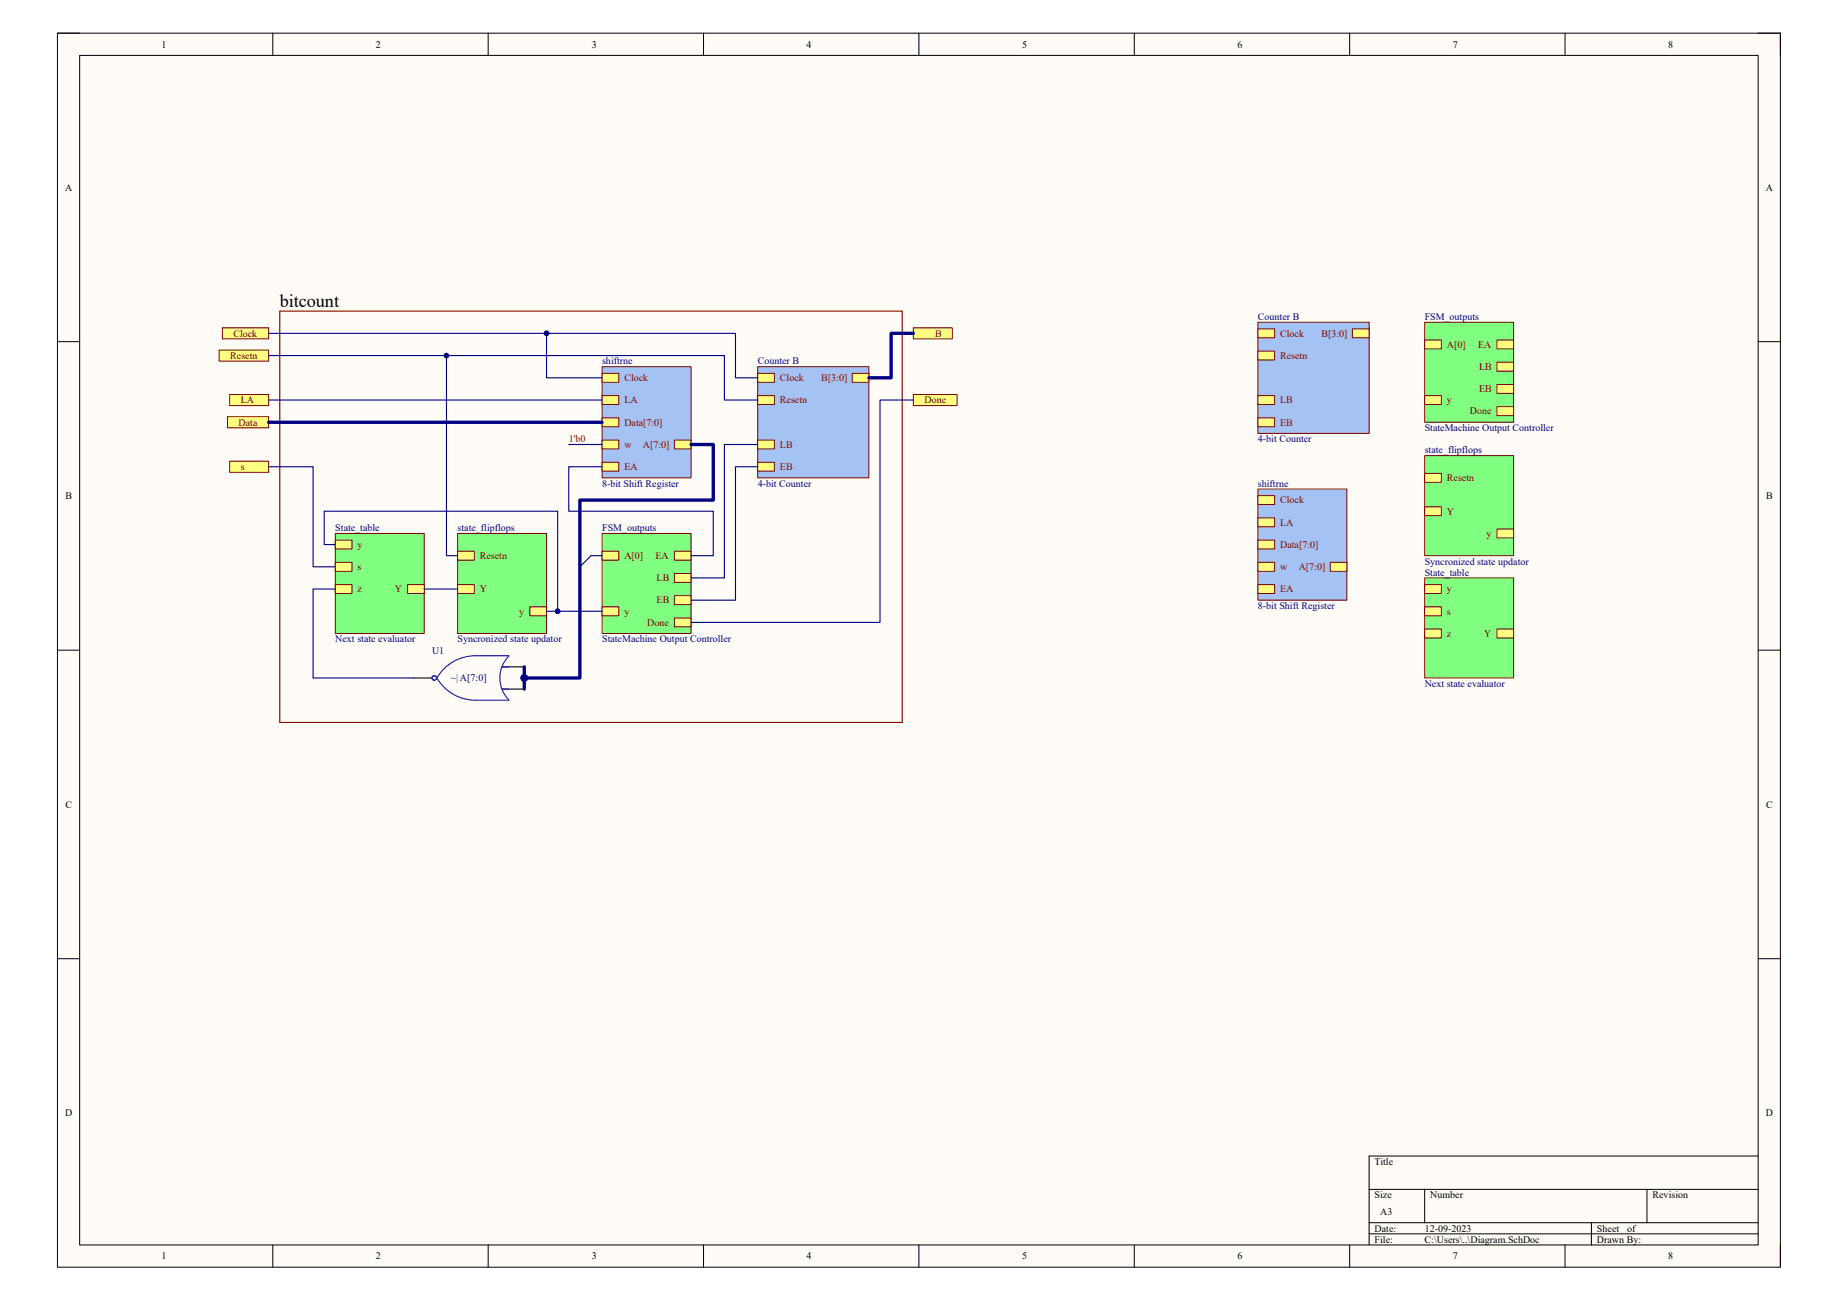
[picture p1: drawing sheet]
<svg xmlns="http://www.w3.org/2000/svg" width="420mm" height="297mm" viewBox="0 0 420 297" stroke-linecap="round" stroke-linejoin="round" font-family="sans-serif">
<path d="M13.1 7.6h393.7v281.9h-393.7z" fill-rule="evenodd" fill="#fffcf8"/>
<path d="M13.1 7.6h393.7v281.9h-393.7z" fill="none" stroke="#000" stroke-width=".23"/>
<path d="M18.2 12.7h383.5v271.7h-383.5z" fill-rule="evenodd" fill="#fffcf8"/>
<g fill="none" stroke="#000" stroke-width=".23">
<path d="M13.1 7.6h5.1M18.2 12.7h383.5v271.7h-383.5zM62.3 7.6v5.1M111.5 7.6v5.1M160.8 7.6v5.1M210 7.6v5.1M259.2 7.6v5.1M308.4 7.6v5.1M357.6 7.6v5.1M401.7 7.6h5.1v5.1M13.1 78.1h5.1M401.7 78.1h5.1"/>
<path d="M13.1 148.5h5.1M401.7 148.5h5.1M13.1 219h5.1M401.7 219h5.1M312.8 271.7h88.9M312.8 279.4h88.9M325.5 271.7v7.7M363.6 279.4v5M376.3 271.7v7.7M401.7 264.1h-88.9v20.3M62.3 284.4v5.1M111.5 284.4v5.1"/>
<path d="M160.8 284.4v5.1M210 284.4v5.1M259.2 284.4v5.1M308.4 284.4v5.1M312.8 281.9h88.9M357.6 284.4v5.1M406.8 284.4v5.1"/>
</g>
<path d="M63.9 71.1h142.3v94h-142.3z" fill="none" stroke="#800000" stroke-width=".25"/>
<path d="M50.8 74.9h10.6v2.5h-10.6z" fill-rule="evenodd" fill="#ffff80"/>
<path d="M50.8 74.9h10.6v2.5h-10.6z" fill="none" stroke="#800000" stroke-width=".23"/>
<path d="M50.1 80h11.3v2.5h-11.3z" fill-rule="evenodd" fill="#ffff80"/>
<path d="M50.1 80h11.3v2.5h-11.3z" fill="none" stroke="#800000" stroke-width=".23"/>
<path d="M173.1 83.8h25.4v25.4h-25.4z" fill-rule="evenodd" fill="#a4c2f4"/>
<path d="M173.1 83.8h25.4v25.4h-25.4z" fill="none" stroke="#800000" stroke-width=".23"/>
<path d="M173.1 90.4h3.9v2h-3.9z" fill-rule="evenodd" fill="#ffff80"/>
<path d="M173.1 90.4h3.9v2h-3.9z" fill="none" stroke="#800000" stroke-width=".23"/>
<path d="M173.1 85.3h3.9v2h-3.9z" fill-rule="evenodd" fill="#ffff80"/>
<path d="M173.1 85.3h3.9v2h-3.9z" fill="none" stroke="#800000" stroke-width=".23"/>
<path d="M194.7 85.3h3.8v2h-3.8z" fill-rule="evenodd" fill="#ffff80"/>
<path d="M194.7 85.3h3.8v2h-3.8z" fill="none" stroke="#800000" stroke-width=".23"/>
<path d="M173.1 100.5h3.9v2.1h-3.9z" fill-rule="evenodd" fill="#ffff80"/>
<path d="M173.1 100.5h3.9v2.1h-3.9z" fill="none" stroke="#800000" stroke-width=".23"/>
<path d="M173.1 105.6h3.9v2.1h-3.9z" fill-rule="evenodd" fill="#ffff80"/>
<path d="M173.1 105.6h3.9v2.1h-3.9z" fill="none" stroke="#800000" stroke-width=".23"/>
<path d="M137.6 83.8h20.3v25.4h-20.3z" fill-rule="evenodd" fill="#a4c2f4"/>
<path d="M137.6 83.8h20.3v25.4h-20.3z" fill="none" stroke="#800000" stroke-width=".23"/>
<path d="M137.6 95.5h3.8v2h-3.8z" fill-rule="evenodd" fill="#ffff80"/>
<path d="M137.6 95.5h3.8v2h-3.8z" fill="none" stroke="#800000" stroke-width=".23"/>
<path d="M137.6 90.4h3.8v2h-3.8z" fill-rule="evenodd" fill="#ffff80"/>
<path d="M137.6 90.4h3.8v2h-3.8z" fill="none" stroke="#800000" stroke-width=".23"/>
<path d="M137.6 105.6h3.8v2.1h-3.8z" fill-rule="evenodd" fill="#ffff80"/>
<path d="M137.6 105.6h3.8v2.1h-3.8z" fill="none" stroke="#800000" stroke-width=".23"/>
<path d="M137.6 100.5h3.8v2.1h-3.8z" fill-rule="evenodd" fill="#ffff80"/>
<path d="M137.6 100.5h3.8v2.1h-3.8z" fill="none" stroke="#800000" stroke-width=".23"/>
<path d="M137.6 85.3h3.8v2h-3.8z" fill-rule="evenodd" fill="#ffff80"/>
<path d="M137.6 85.3h3.8v2h-3.8z" fill="none" stroke="#800000" stroke-width=".23"/>
<path d="M154.1 100.5h3.8v2.1h-3.8z" fill-rule="evenodd" fill="#ffff80"/>
<path d="M154.1 100.5h3.8v2.1h-3.8z" fill="none" stroke="#800000" stroke-width=".23"/>
<path d="M208.7 74.9h8.9v2.5h-8.9z" fill-rule="evenodd" fill="#ffff80"/>
<path d="M208.7 74.9h8.9v2.5h-8.9z" fill="none" stroke="#800000" stroke-width=".23"/>
<path d="M52.5 90.1h8.9v2.6h-8.9z" fill-rule="evenodd" fill="#ffff80"/>
<path d="M52.5 90.1h8.9v2.6h-8.9z" fill="none" stroke="#800000" stroke-width=".23"/>
<path d="M208.7 90.1h10v2.6h-10z" fill-rule="evenodd" fill="#ffff80"/>
<path d="M208.7 90.1h10v2.6h-10z" fill="none" stroke="#800000" stroke-width=".23"/>
<path d="M52 95.2h9.4v2.5h-9.4z" fill-rule="evenodd" fill="#ffff80"/>
<path d="M52 95.2h9.4v2.5h-9.4z" fill="none" stroke="#800000" stroke-width=".23"/>
<path d="M52.5 105.4h8.9v2.5h-8.9z" fill-rule="evenodd" fill="#ffff80"/>
<path d="M52.5 105.4h8.9v2.5h-8.9z" fill="none" stroke="#800000" stroke-width=".23"/>
<path d="M137.6 121.9h20.3v22.8h-20.3z" fill-rule="evenodd" fill="#80ff80"/>
<path d="M137.6 121.9h20.3v22.8h-20.3z" fill="none" stroke="#800000" stroke-width=".23"/>
<path d="M137.6 138.6h3.8v2.1h-3.8z" fill-rule="evenodd" fill="#ffff80"/>
<path d="M137.6 138.6h3.8v2.1h-3.8z" fill="none" stroke="#800000" stroke-width=".23"/>
<path d="M137.6 125.9h3.8v2.1h-3.8z" fill-rule="evenodd" fill="#ffff80"/>
<path d="M137.6 125.9h3.8v2.1h-3.8z" fill="none" stroke="#800000" stroke-width=".23"/>
<path d="M154.1 125.9h3.8v2.1h-3.8z" fill-rule="evenodd" fill="#ffff80"/>
<path d="M154.1 125.9h3.8v2.1h-3.8z" fill="none" stroke="#800000" stroke-width=".23"/>
<path d="M154.1 136.1h3.8v2h-3.8z" fill-rule="evenodd" fill="#ffff80"/>
<path d="M154.1 136.1h3.8v2h-3.8z" fill="none" stroke="#800000" stroke-width=".23"/>
<path d="M154.1 141.2h3.8v2h-3.8z" fill-rule="evenodd" fill="#ffff80"/>
<path d="M154.1 141.2h3.8v2h-3.8z" fill="none" stroke="#800000" stroke-width=".23"/>
<path d="M154.1 131h3.8v2.1h-3.8z" fill-rule="evenodd" fill="#ffff80"/>
<path d="M154.1 131h3.8v2.1h-3.8z" fill="none" stroke="#800000" stroke-width=".23"/>
<path d="M76.6 121.9h20.3v22.8h-20.3z" fill-rule="evenodd" fill="#80ff80"/>
<path d="M76.6 121.9h20.3v22.8h-20.3z" fill="none" stroke="#800000" stroke-width=".23"/>
<path d="M76.6 128.5h3.8v2h-3.8z" fill-rule="evenodd" fill="#ffff80"/>
<path d="M76.6 128.5h3.8v2h-3.8z" fill="none" stroke="#800000" stroke-width=".23"/>
<path d="M76.6 123.4h3.8v2h-3.8z" fill-rule="evenodd" fill="#ffff80"/>
<path d="M76.6 123.4h3.8v2h-3.8z" fill="none" stroke="#800000" stroke-width=".23"/>
<path d="M76.6 133.6h3.8v2h-3.8z" fill-rule="evenodd" fill="#ffff80"/>
<path d="M76.6 133.6h3.8v2h-3.8z" fill="none" stroke="#800000" stroke-width=".23"/>
<path d="M93.1 133.6h3.8v2h-3.8z" fill-rule="evenodd" fill="#ffff80"/>
<path d="M93.1 133.6h3.8v2h-3.8z" fill="none" stroke="#800000" stroke-width=".23"/>
<path d="M104.6 121.9h20.3v22.8h-20.3z" fill-rule="evenodd" fill="#80ff80"/>
<path d="M104.6 121.9h20.3v22.8h-20.3z" fill="none" stroke="#800000" stroke-width=".23"/>
<path d="M104.6 125.9h3.8v2.1h-3.8z" fill-rule="evenodd" fill="#ffff80"/>
<path d="M104.6 125.9h3.8v2.1h-3.8z" fill="none" stroke="#800000" stroke-width=".23"/>
<path d="M104.6 133.6h3.8v2h-3.8z" fill-rule="evenodd" fill="#ffff80"/>
<path d="M104.6 133.6h3.8v2h-3.8z" fill="none" stroke="#800000" stroke-width=".23"/>
<path d="M121.1 138.6h3.8v2.1h-3.8z" fill-rule="evenodd" fill="#ffff80"/>
<path d="M121.1 138.6h3.8v2.1h-3.8z" fill="none" stroke="#800000" stroke-width=".23"/>
<path d="M135 127l-2.5 2.5" fill="none" stroke="#000080" stroke-width=".25"/>
<path d="M94.4 154.9h4.3M114.7 157.4h5.1M114.7 152.4h5.1" fill="none" stroke="#000" stroke-width=".25"/>
<g fill="none" stroke="#00f" stroke-width=".25">
<path d="M114.7 157.4h1.5M114.7 152.4h1.5M116.2 149.8h-7.6a10.2 10.2 0 0 0-8.8 5.1 10.2 10.2 0 0 0 8.8 5.1h7.6M116.3 149.9a7.1 7.1 0 0 0 0 10"/>
<circle cx="99.2" cy="154.9" r=".51"/>
</g>
<path d="M287.4 73.6h25.4v25.4h-25.4z" fill-rule="evenodd" fill="#a4c2f4"/>
<path d="M287.4 73.6h25.4v25.4h-25.4z" fill="none" stroke="#800000" stroke-width=".23"/>
<path d="M287.4 80.2h3.9v2.1h-3.9z" fill-rule="evenodd" fill="#ffff80"/>
<path d="M287.4 80.2h3.9v2.1h-3.9z" fill="none" stroke="#800000" stroke-width=".23"/>
<path d="M287.4 75.1h3.9v2.1h-3.9z" fill-rule="evenodd" fill="#ffff80"/>
<path d="M287.4 75.1h3.9v2.1h-3.9z" fill="none" stroke="#800000" stroke-width=".23"/>
<path d="M309 75.1h3.8v2.1h-3.8z" fill-rule="evenodd" fill="#ffff80"/>
<path d="M309 75.1h3.8v2.1h-3.8z" fill="none" stroke="#800000" stroke-width=".23"/>
<path d="M287.4 90.4h3.9v2h-3.9z" fill-rule="evenodd" fill="#ffff80"/>
<path d="M287.4 90.4h3.9v2h-3.9z" fill="none" stroke="#800000" stroke-width=".23"/>
<path d="M287.4 95.5h3.9v2h-3.9z" fill-rule="evenodd" fill="#ffff80"/>
<path d="M287.4 95.5h3.9v2h-3.9z" fill="none" stroke="#800000" stroke-width=".23"/>
<path d="M287.4 111.7h20.4v25.4h-20.4z" fill-rule="evenodd" fill="#a4c2f4"/>
<path d="M287.4 111.7h20.4v25.4h-20.4z" fill="none" stroke="#800000" stroke-width=".23"/>
<path d="M287.4 123.4h3.9v2h-3.9z" fill-rule="evenodd" fill="#ffff80"/>
<path d="M287.4 123.4h3.9v2h-3.9z" fill="none" stroke="#800000" stroke-width=".23"/>
<path d="M287.4 118.3h3.9v2.1h-3.9z" fill-rule="evenodd" fill="#ffff80"/>
<path d="M287.4 118.3h3.9v2.1h-3.9z" fill="none" stroke="#800000" stroke-width=".23"/>
<path d="M287.4 133.6h3.9v2h-3.9z" fill-rule="evenodd" fill="#ffff80"/>
<path d="M287.4 133.6h3.9v2h-3.9z" fill="none" stroke="#800000" stroke-width=".23"/>
<path d="M287.4 128.5h3.9v2h-3.9z" fill-rule="evenodd" fill="#ffff80"/>
<path d="M287.4 128.5h3.9v2h-3.9z" fill="none" stroke="#800000" stroke-width=".23"/>
<path d="M287.4 113.2h3.9v2.1h-3.9z" fill-rule="evenodd" fill="#ffff80"/>
<path d="M287.4 113.2h3.9v2.1h-3.9z" fill="none" stroke="#800000" stroke-width=".23"/>
<path d="M304 128.5h3.8v2h-3.8z" fill-rule="evenodd" fill="#ffff80"/>
<path d="M304 128.5h3.8v2h-3.8z" fill="none" stroke="#800000" stroke-width=".23"/>
<path d="M325.5 73.6h20.4v22.9h-20.4z" fill-rule="evenodd" fill="#80ff80"/>
<path d="M325.5 73.6h20.4v22.9h-20.4z" fill="none" stroke="#800000" stroke-width=".23"/>
<path d="M325.5 90.4h3.9v2h-3.9z" fill-rule="evenodd" fill="#ffff80"/>
<path d="M325.5 90.4h3.9v2h-3.9z" fill="none" stroke="#800000" stroke-width=".23"/>
<path d="M325.5 77.7h3.9v2h-3.9z" fill-rule="evenodd" fill="#ffff80"/>
<path d="M325.5 77.7h3.9v2h-3.9z" fill="none" stroke="#800000" stroke-width=".23"/>
<path d="M342.1 77.7h3.8v2h-3.8z" fill-rule="evenodd" fill="#ffff80"/>
<path d="M342.1 77.7h3.8v2h-3.8z" fill="none" stroke="#800000" stroke-width=".23"/>
<path d="M342.1 87.8h3.8v2.1h-3.8z" fill-rule="evenodd" fill="#ffff80"/>
<path d="M342.1 87.8h3.8v2.1h-3.8z" fill="none" stroke="#800000" stroke-width=".23"/>
<path d="M342.1 92.9h3.8v2.1h-3.8z" fill-rule="evenodd" fill="#ffff80"/>
<path d="M342.1 92.9h3.8v2.1h-3.8z" fill="none" stroke="#800000" stroke-width=".23"/>
<path d="M342.1 82.8h3.8v2h-3.8z" fill-rule="evenodd" fill="#ffff80"/>
<path d="M342.1 82.8h3.8v2h-3.8z" fill="none" stroke="#800000" stroke-width=".23"/>
<path d="M325.5 104.1h20.4v22.9h-20.4z" fill-rule="evenodd" fill="#80ff80"/>
<path d="M325.5 104.1h20.4v22.9h-20.4z" fill="none" stroke="#800000" stroke-width=".23"/>
<path d="M325.5 108.2h3.9v2h-3.9z" fill-rule="evenodd" fill="#ffff80"/>
<path d="M325.5 108.2h3.9v2h-3.9z" fill="none" stroke="#800000" stroke-width=".23"/>
<path d="M325.5 115.8h3.9v2h-3.9z" fill-rule="evenodd" fill="#ffff80"/>
<path d="M325.5 115.8h3.9v2h-3.9z" fill="none" stroke="#800000" stroke-width=".23"/>
<path d="M342.1 120.9h3.8v2h-3.8z" fill-rule="evenodd" fill="#ffff80"/>
<path d="M342.1 120.9h3.8v2h-3.8z" fill="none" stroke="#800000" stroke-width=".23"/>
<path d="M325.5 132h20.4v22.9h-20.4z" fill-rule="evenodd" fill="#80ff80"/>
<path d="M325.5 132h20.4v22.9h-20.4z" fill="none" stroke="#800000" stroke-width=".23"/>
<path d="M325.5 138.6h3.9v2.1h-3.9z" fill-rule="evenodd" fill="#ffff80"/>
<path d="M325.5 138.6h3.9v2.1h-3.9z" fill="none" stroke="#800000" stroke-width=".23"/>
<path d="M325.5 133.6h3.9v2h-3.9z" fill-rule="evenodd" fill="#ffff80"/>
<path d="M325.5 133.6h3.9v2h-3.9z" fill="none" stroke="#800000" stroke-width=".23"/>
<path d="M325.5 143.7h3.9v2.1h-3.9z" fill-rule="evenodd" fill="#ffff80"/>
<path d="M325.5 143.7h3.9v2.1h-3.9z" fill="none" stroke="#800000" stroke-width=".23"/>
<path d="M342.1 143.7h3.8v2.1h-3.8z" fill-rule="evenodd" fill="#ffff80"/>
<path d="M342.1 143.7h3.8v2.1h-3.8z" fill="none" stroke="#800000" stroke-width=".23"/>
<path d="M102 81.2v45.8h2.6" fill="none" stroke="#000080" stroke-width=".25"/>
<circle cx="102" cy="81.2" r=".51" fill="#000080"/>
<circle cx="102" cy="81.2" r=".51" fill="none" stroke="#000080" stroke-width=".23"/>
<path d="M124.9 76.2v10.1h12.7" fill="none" stroke="#000080" stroke-width=".25"/>
<circle cx="124.9" cy="76.2" r=".51" fill="#000080"/>
<circle cx="124.9" cy="76.2" r=".51" fill="none" stroke="#000080" stroke-width=".23"/>
<path d="M61.4 91.4h76.2M208.7 91.4h-7.6v50.8h-43.2M61.4 106.6h10.1v22.9h5.1M130 101.6h7.6M137.6 106.6h-7.6v10.2h33v10.2h-5.1M173.1 106.6h-5v30.5h-10.2M173.1 101.6h-7.6v30.4h-7.6M76.6 134.6h-5.1v20.3h22.9M76.6 124.4h-2.5v-7.6h53.3v22.9M96.9 134.6h7.7M135 127h2.6" fill="none" stroke="#000080" stroke-width=".25"/>
<circle cx="127.4" cy="139.7" r=".51" fill="#000080"/>
<circle cx="127.4" cy="139.7" r=".51" fill="none" stroke="#000080" stroke-width=".23"/>
<path d="M61.4 81.2h104.1v10.2h7.6" fill="none" stroke="#000080" stroke-width=".25"/>
<circle cx="102" cy="81.2" r=".51" fill="#000080"/>
<circle cx="102" cy="81.2" r=".51" fill="none" stroke="#000080" stroke-width=".23"/>
<path d="M61.4 76.2h106.7v10.1h5" fill="none" stroke="#000080" stroke-width=".25"/>
<circle cx="124.9" cy="76.2" r=".51" fill="#000080"/>
<circle cx="124.9" cy="76.2" r=".51" fill="none" stroke="#000080" stroke-width=".23"/>
<path d="M124.9 139.7h12.7" fill="none" stroke="#000080" stroke-width=".25"/>
<circle cx="127.4" cy="139.7" r=".51" fill="#000080"/>
<circle cx="127.4" cy="139.7" r=".51" fill="none" stroke="#000080" stroke-width=".23"/>
<path d="M61.4 96.5h76.2M157.9 101.6h5.1v12.7h-30.5v40.6h-12.7" fill="none" stroke="#000080" stroke-width=".76"/>
<circle cx="119.8" cy="154.9" r=".76" fill="#000080"/>
<circle cx="119.8" cy="154.9" r=".76" fill="none" stroke="#000080" stroke-width=".23"/>
<path d="M208.7 76.2h-5.1v10.1h-5.1M119.8 152.4v5" fill="none" stroke="#000080" stroke-width=".76"/>
<circle cx="119.8" cy="154.9" r=".76" fill="#000080"/>
<circle cx="119.8" cy="154.9" r=".76" fill="none" stroke="#000080" stroke-width=".23"/>
<text font-size="4.1" x="63.9" y="70.2">bitcount</text>
<g font-size="2.3">
<text x="36.9" y="10.9">1</text>
<text x="85.9" y="10.9">2</text>
<text x="135.2" y="10.9">3</text>
<text x="184.3" y="10.9">4</text>
<text x="233.6" y="10.9">5</text>
<text x="282.7" y="10.9">6</text>
<text x="332" y="10.9">7</text>
<text x="381.2" y="10.9">8</text>
<text x="14.9" y="43.6">A</text>
<text x="403.5" y="43.6">A</text>
<text x="14.9" y="114.1">B</text>
<text x="403.6" y="114.1">B</text>
<text x="14.9" y="184.6">C</text>
<text x="403.6" y="184.6">C</text>
<text x="14.9" y="255.1">D</text>
<text x="403.5" y="255.1">D</text>
<text x="314.1" y="266.1">Title</text>
<text x="314.1" y="273.8">Size</text>
<text x="326.8" y="273.8">Number</text>
<text x="377.6" y="273.8">Revision</text>
<text x="314.1" y="281.4">Date:</text>
<text x="315.4" y="277.6">A3</text>
<text x="325.6" y="281.4">12-09-2023</text>
<text x="364.9" y="281.4">Sheet</text>
<text x="371.8" y="281.4">of</text>
<text x="36.9" y="287.7">1</text>
<text x="85.9" y="287.7">2</text>
<text x="135.2" y="287.7">3</text>
<text x="184.3" y="287.7">4</text>
<text x="233.6" y="287.7">5</text>
<text x="282.7" y="287.7">6</text>
<text x="314.1" y="283.9">File:</text>
<text x="325.5" y="283.9">C:\Users\..\Diagram.SchDoc</text>
<text x="332" y="287.7">7</text>
<text x="364.9" y="283.9">Drawn By:</text>
<text x="381.2" y="287.7">8</text>
</g>
<g font-size="2.3" fill="#800000">
<text x="53.3" y="76.9">Clock</text>
<text x="213.7" y="76.9">B</text>
<text x="292.5" y="76.9">Clock</text>
<text x="302" y="76.9">B[3:0]</text>
<text x="52.6" y="82">Resetn</text>
<text x="292.5" y="82">Resetn</text>
<text x="330.6" y="79.5">A[0]</text>
<text x="337.7" y="79.5">EA</text>
<text x="142.7" y="87.1">Clock</text>
<text x="178.2" y="87.1">Clock</text>
<text x="187.7" y="87.1">B[3:0]</text>
<text x="338" y="89.6">EB</text>
<text x="338" y="84.5">LB</text>
<text x="55" y="92.2">LA</text>
<text x="142.7" y="92.2">LA</text>
<text x="178.2" y="92.2">Resetn</text>
<text x="211.2" y="92.2">Done</text>
<text x="292.5" y="92.2">LB</text>
<text x="330.6" y="92.2">y</text>
<text x="335.9" y="94.7">Done</text>
<text x="54.5" y="97.2">Data</text>
<text x="130" y="101">1'b0</text>
<text x="142.7" y="97.2">Data[7:0]</text>
<text x="292.5" y="97.2">EB</text>
<text x="55" y="107.4">s</text>
<text x="142.7" y="107.4">EA</text>
<text x="142.7" y="102.3">w</text>
<text x="146.9" y="102.3">A[7:0]</text>
<text x="178.2" y="102.3">LB</text>
<text x="178.2" y="107.4">EB</text>
<text x="330.6" y="109.9">Resetn</text>
<text x="292.5" y="115">Clock</text>
<text x="330.6" y="117.6">Y</text>
<text x="81.7" y="125.2">y</text>
<text x="292.5" y="125.2">Data[7:0]</text>
<text x="292.5" y="120.1">LA</text>
<text x="339.6" y="122.6">y</text>
<text x="81.7" y="130.3">s</text>
<text x="109.6" y="127.7">Resetn</text>
<text x="142.7" y="127.7">A[0]</text>
<text x="149.8" y="127.7">EA</text>
<text x="292.5" y="130.3">w</text>
<text x="296.8" y="130.3">A[7:0]</text>
<text x="81.7" y="135.3">z</text>
<text x="90.3" y="135.3">Y</text>
<text x="109.6" y="135.3">Y</text>
<text x="150" y="137.9">EB</text>
<text x="150" y="132.8">LB</text>
<text x="292.5" y="135.3">EA</text>
<text x="330.6" y="135.3">y</text>
<text x="118.7" y="140.4">y</text>
<text x="142.7" y="140.4">y</text>
<text x="147.9" y="143">Done</text>
<text x="330.6" y="140.4">s</text>
<text x="330.6" y="145.5">z</text>
<text x="339.2" y="145.5">Y</text>
</g>
<g font-size="2.3" fill="#000080">
<text x="287.4" y="73.1">Counter B</text>
<text x="325.5" y="73.1">FSM_outputs</text>
<text x="137.6" y="83.3">shiftrne</text>
<text x="173.1" y="83.3">Counter B</text>
<text x="287.4" y="101">4-bit Counter</text>
<text x="325.5" y="98.5">StateMachine Output Controller</text>
<text x="325.5" y="103.6">state_flipflops</text>
<text x="137.6" y="111.2">8-bit Shift Register</text>
<text x="173.1" y="111.2">4-bit Counter</text>
<text x="287.4" y="111.2">shiftrne</text>
<text x="76.6" y="121.4">State_table</text>
<text x="104.6" y="121.4">state_flipflops</text>
<text x="137.6" y="121.4">FSM_outputs</text>
<text x="325.5" y="129">Syncronized state updator</text>
<text x="325.5" y="131.5">State_table</text>
<text x="287.4" y="139.1">8-bit Shift Register</text>
<text x="76.6" y="146.8">Next state evaluator</text>
<text x="98.7" y="149.3">U1</text>
<text x="104.6" y="146.8">Syncronized state updator</text>
<text x="137.6" y="146.8">StateMachine Output Controller</text>
<text x="103" y="155.7">~| A[7:0]</text>
<text x="325.5" y="156.9">Next state evaluator</text>
</g>
</svg>
